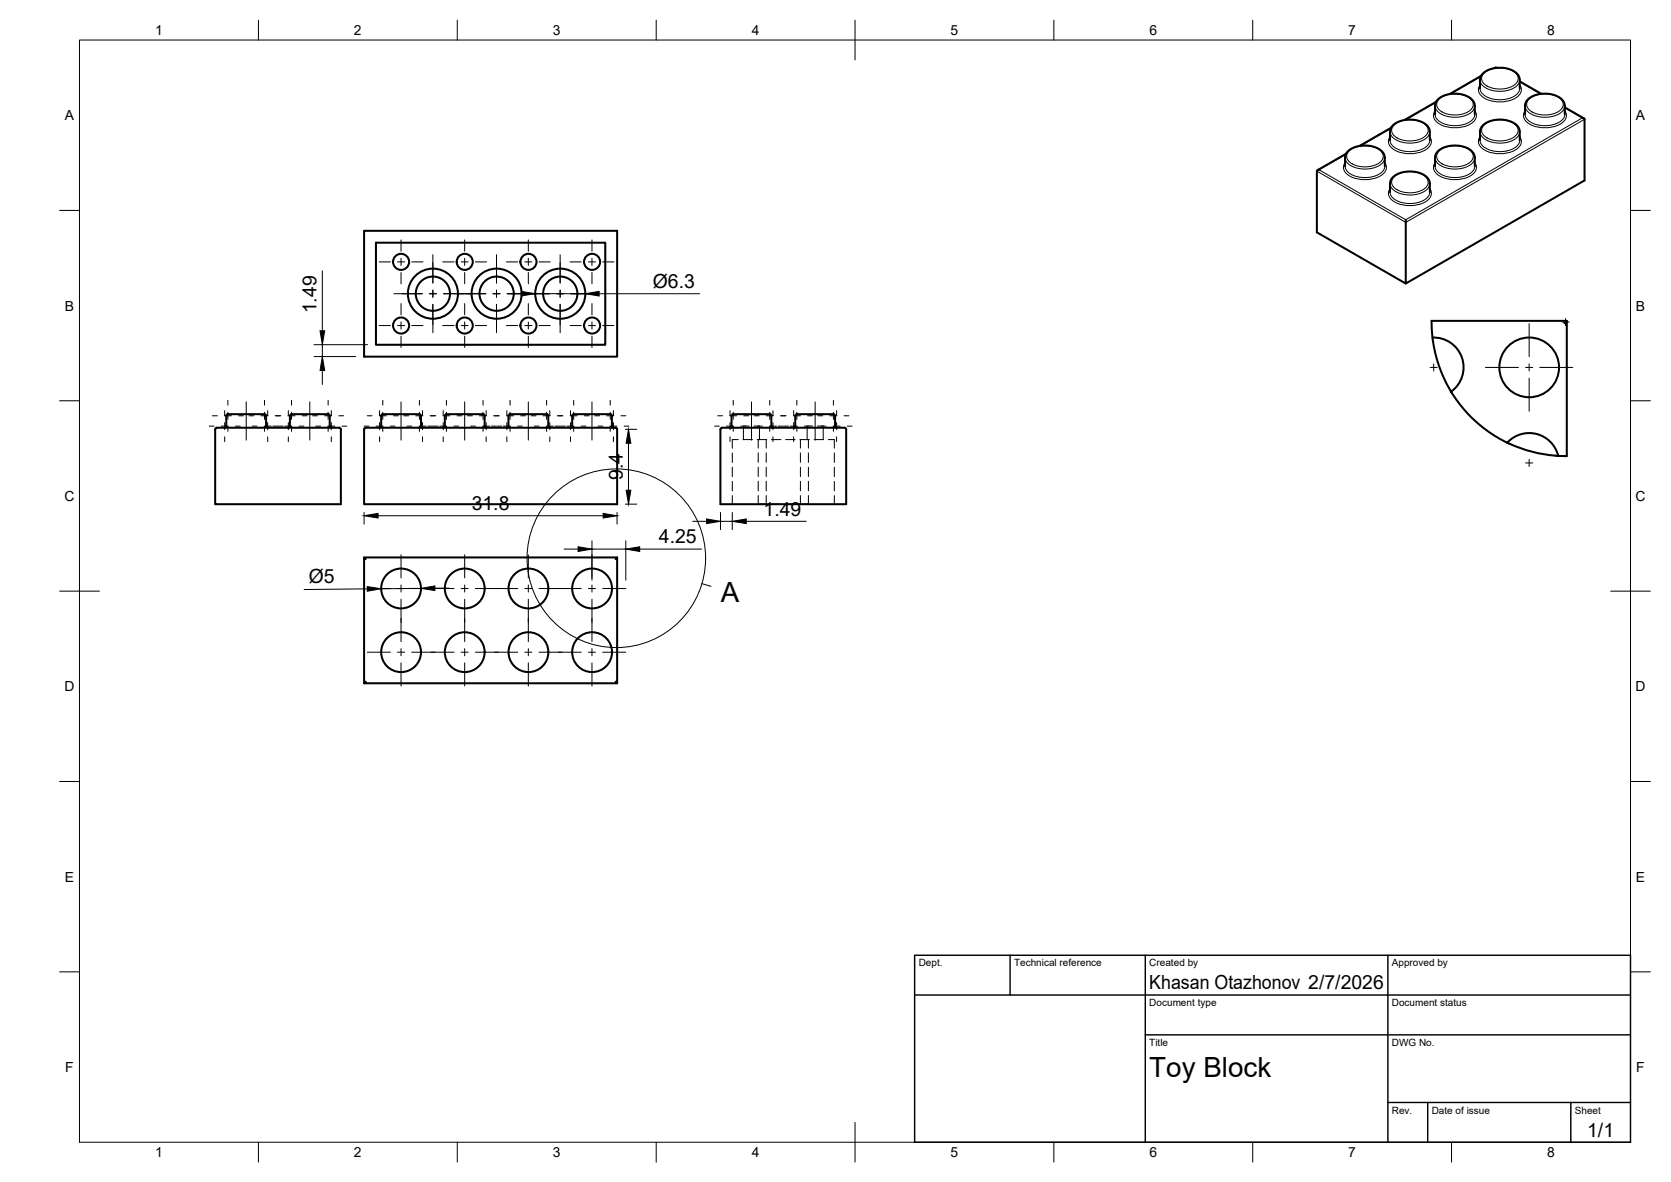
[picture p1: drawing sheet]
<svg xmlns="http://www.w3.org/2000/svg" width="420mm" height="297mm" viewBox="0 0 420 297" stroke-linecap="round" stroke-linejoin="round" font-family="sans-serif">
<!-- layer: Visible -->
<g fill="none" stroke="#000" stroke-width=".51">
<path d="M372.4 19.1l-7.9 4.6M376.1 17v.1M376.3 17.1l-.2-.1-.3 .1M338.5 38.6l-7.2 4.2M349.5 35.2v-2.5l.7-1.2 1.8-1.1 2.3-.4 2.4 .3 2 1.1 .8 1.3v2.5M349.8 32.1l-7.9 4.6M360.8 28.7v-2.4l.7-1.2 1-.8 .8-.4 2.4-.4 2.6 .4 1.2 .6 .8 .7 .5 1.1v2.4M361.1 25.6l-7.9 4.5M372.1 35.2l.1-2.4 .7-1.3 1.7-1.1 2.3-.4 2.4 .3 2 1.1 .8 1.2v2.6M372.1 22.2l.1-2.5 .5-1 .7-.7 1.2-.6 2.1-.4 2.5 .3 1.3 .5 .8 .6 .8 1.2v2.6M382.1 20.5l5.5 3.1M383.5 28.7v-2.4l.5-1.2 .6-.5 1.4-.7 2.3-.4 2.6 .4 1.3 .6 .7 .7 .5 1.1v2.4"/>
<path d="M393.4 27l4.9 2.7M397.9 29.6l.5 .4v15.3l-44.9 26v-16.1M91.5 58h63.7v31.6h-63.7zM331.1 43v15.4l22.4 12.9M331.7 42.7l-.6 .3M338.2 41.7v-2.4l.6-1.2 1.6-1 2.6-.5 2.6 .3 1 .5 .9 .6 .7 1.3v2.4M349.5 48.3v-2.6l.7-1.1 1.5-1 2.6-.5 2.6 .3 1.8 1 .8 1.3v2.6M360.8 41.7v-2.3l.7-1.3 1.5-1 2.6-.5 2.4 .3 1.9 .9 .6 .7 .3 .8v2.4M94.5 61h57.7v25.6h-57.7zM360.2 84.8a7.5 7.5 0 0 1 7.4 5.1 7.5 7.5 0 0 1-2.7 8.5M393.4 81.2l.6-.6v34l-2.9-.1M394 80.6h-34l.2 4.6a34 34 0 0 0 4.4 12.8l.4 .7a33.6 33.6 0 0 0 13.6 12.4l.7 .3a27.6 27.6 0 0 0 8.6 2.7l3.3 .4"/>
<path d="M54.2 107.7l.3-.2h31l.2 .4v18.8h-31.6zM56.9 107.1v-2.6a1.02 1.02 0 0 1 1.4-.4h7.3a1.07 1.07 0 0 1 1.3 .4v2.6M56.9 107.1l-.4 .4M66.9 107.1l.4 .4M72.9 107.1v-2.6a1.02 1.02 0 0 1 1.4-.4h7.3a1.07 1.07 0 0 1 1.3 .4v2.6M72.9 107.1l-.4 .4M82.9 107.1l.4 .4M91.6 107.9l.3-.4h63.1l.2 .4v18.8h-63.7v-18.8M95.8 107.1l.1-2.6a1.02 1.02 0 0 1 1.3-.4h7.3a1.07 1.07 0 0 1 1.4 .4v2.6M95.8 107.1l-.3 .4M105.9 107.1l.3 .4M111.8 107.1l-.3 .4"/>
<path d="M111.8 104.5v2.6M111.9 104.5a1.02 1.02 0 0 1 1.3-.4h7.3a1.07 1.07 0 0 1 1.4 .4v2.6M121.9 107.1l.4 .4M127.8 107.1l.1-2.6a1.02 1.02 0 0 1 1.3-.4h7.3a1.07 1.07 0 0 1 1.4 .4v2.6M127.8 107.1l-.3 .4M137.9 107.1l.4 .4M143.9 107.1v-2.6a1.02 1.02 0 0 1 1.3-.4h7.3a1.07 1.07 0 0 1 1.4 .4v2.6M143.9 107.1l-.4 .4M153.9 107.1l.4 .4M183.9 107.1l.1-2.6a1.02 1.02 0 0 1 1.3-.4h7.3a1.07 1.07 0 0 1 1.4 .4v2.6M184 107.1l-.4 .4M194 107.1l.4 .4"/>
<path d="M200 107.1l-.4 .4M200.4 104.1h8.2a1.07 1.07 0 0 1 1.4 .4v2.6M200.4 104.1l-.4 .4v2.6M210 107.1l.4 .4M212.4 107.5l.4 .4v18.8h-31.7v-18.8l.3-.4h31M379 111.2a7.5 7.5 0 0 1 12.8 3.4M91.5 140.1h63.7M91.9 140.5l-.4-.4v31.6M154.8 140.5l.4-.4v31.6l-.4-.4M91.9 171.3l-.4 .4h63.7"/>
<circle cx="100.8" cy="65.8" r="2.02"/>
<circle cx="108.8" cy="73.8" r="4.3"/>
<circle cx="108.9" cy="73.8" r="6.3"/>
<circle cx="116.9" cy="65.8" r="2.02"/>
<circle cx="124.9" cy="73.8" r="4.3"/>
<circle cx="124.9" cy="73.8" r="6.3"/>
<circle cx="132.9" cy="65.8" r="2.02"/>
<circle cx="140.9" cy="73.8" r="4.3"/>
<circle cx="140.9" cy="73.8" r="6.3"/>
<circle cx="148.9" cy="65.8" r="2.02"/>
<circle cx="100.8" cy="81.8" r="2.02"/>
<circle cx="116.9" cy="81.8" r="2.02"/>
<circle cx="132.9" cy="81.8" r="2.02"/>
<circle cx="148.9" cy="81.8" r="2.02"/>
<circle cx="384.5" cy="92.3" r="7.5"/>
<circle cx="100.8" cy="147.9" r="5"/>
<circle cx="116.9" cy="147.9" r="5"/>
<circle cx="132.9" cy="147.9" r="5"/>
<circle cx="148.9" cy="147.9" r="5"/>
<circle cx="100.8" cy="163.9" r="5"/>
<circle cx="116.9" cy="163.9" r="5"/>
<circle cx="132.9" cy="163.9" r="5"/>
<circle cx="148.9" cy="163.9" r="5"/>
</g>
<!-- layer: Hidden -->
<g fill="none" stroke="#000" stroke-width=".25">
<path d="M184.1 113.8v2.4M184.1 117.4v2.4M185.6 110.5h-1.5v2.1M186.8 110.5h2.4M188.4 107.1h-1.5v3.4M189.5 107.1h1.5v3.4M190.4 110.5h2.4M190.6 110.5v2.1M190.6 113.8v2.4M190.6 117.4v2.4M192.7 110.5v2.1M192.7 113.8v2.4"/>
<path d="M192.7 117.4v2.4M194 110.5h2.4M197.5 110.5h2.4M201.1 110.5h2.4M201.3 110.5v2.1M201.3 113.8v2.4M201.3 117.4v2.4M203.3 110.5v2.1M203.3 113.8v2.4M203.3 117.4v2.4M204.4 107.1h-1.5v3.4M204.7 110.5h2.4"/>
<path d="M205.5 107.1h1.5v3.4M208.3 110.5h1.5v2.1M209.8 113.8v2.4M209.8 117.4v2.4M184.1 121v2.4M184.1 124.6v2.1M190.6 124.5v2.2h2.2M190.6 121v2.3M192.7 121v2.3M192.7 124.5v2.2M194 126.7h2.4M197.5 126.7h2.4"/>
<path d="M201.3 121v2.3M201.3 124.5v2.2M203.3 124.5v2.2h-2.2M203.3 121v2.3M209.8 121v2.4M209.8 124.6v2.1"/>
</g>
<!-- layer: Visible Narrow -->
<g fill="none" stroke="#000" stroke-width=".25">
<path d="M372.3 19.3l-7.5 4.3M373.3 18.3a6.5 6.5 0 0 1 8.1 .4 1.93 1.93 0 0 1-1 2.9 6.5 6.5 0 0 1-7.5-.9 1.73 1.73 0 0 1 .4-2.4zM338.2 39.6a3.4 3.4 0 0 0 3.1 2.7 6.7 6.7 0 0 0 6.5-1.6l.4-1.1M339.4 37.8a6.5 6.5 0 0 1 8.1 .5 1.93 1.93 0 0 1-1 2.9 6.5 6.5 0 0 1-7.6-.9 1.73 1.73 0 0 1 .5-2.5zM349.5 34.4a2.18 2.18 0 0 0 1 3.2 8.1 8.1 0 0 0 8.6-.5 2.02 2.02 0 0 0 .4-2.7M349.5 35.2a3.4 3.4 0 0 0 3.1 2.7 6.7 6.7 0 0 0 6.5-1.6l.4-1.1M349.5 33.1a3.4 3.4 0 0 0 3.1 2.6 6.7 6.7 0 0 0 6.5-1.5l.4-1.1M349.7 32.3l-7.5 4.3M350.7 31.3a6.5 6.5 0 0 1 8.1 .5 1.93 1.93 0 0 1-1 2.8 6.5 6.5 0 0 1-7.6-.8 1.73 1.73 0 0 1 .5-2.5zM360.8 27.8a2.18 2.18 0 0 0 1 3.3 8.1 8.1 0 0 0 8.7-.5 2.02 2.02 0 0 0 .3-2.8M360.8 28.7a3.4 3.4 0 0 0 3.1 2.7 6.7 6.7 0 0 0 6.5-1.6l.4-1.1M360.8 26.6a3.4 3.4 0 0 0 3.1 2.6 6.7 6.7 0 0 0 6.5-1.5l.4-1.1"/>
<path d="M360.8 39.6a3.4 3.4 0 0 0 3.1 2.7 6.7 6.7 0 0 0 6.5-1.6l.4-1.1M361 25.8l-7.5 4.3M362 37.8a6.5 6.5 0 0 1 8.1 .5 1.93 1.93 0 0 1-1 2.9 6.5 6.5 0 0 1-7.5-.9 1.73 1.73 0 0 1 .4-2.5zM362 24.8a6.5 6.5 0 0 1 8.1 .4 1.93 1.93 0 0 1-1 2.9 6.5 6.5 0 0 1-7.5-.9 1.73 1.73 0 0 1 .4-2.4zM372.1 34.4a2.18 2.18 0 0 0 1 3.2 8.1 8.1 0 0 0 8.7-.5 2.02 2.02 0 0 0 .3-2.7M372.1 21.3a2.18 2.18 0 0 0 1 3.3 8.1 8.1 0 0 0 8.7-.5 2.02 2.02 0 0 0 .3-2.8M372.1 22.2a3.4 3.4 0 0 0 3.1 2.6 6.7 6.7 0 0 0 6.5-1.5l.4-1.1M372.1 20.1a3.4 3.4 0 0 0 3.1 2.6 6.7 6.7 0 0 0 6.5-1.5l.4-1.1M372.1 35.2a3.4 3.4 0 0 0 3.1 2.7 6.7 6.7 0 0 0 6.5-1.6l.4-1.1M372.1 33.1a3.4 3.4 0 0 0 3.1 2.6 6.7 6.7 0 0 0 6.5-1.5l.4-1.1M373.3 31.3a6.5 6.5 0 0 1 8.1 .5 1.93 1.93 0 0 1-1 2.8 6.5 6.5 0 0 1-7.5-.8 1.73 1.73 0 0 1 .4-2.5zM382.1 20.6l5.3 3"/>
<path d="M383.5 27.8a2.18 2.18 0 0 0 .9 3.3 8.1 8.1 0 0 0 8.7-.5 2.02 2.02 0 0 0 .4-2.8M383.5 28.7a3.4 3.4 0 0 0 3 2.7 6.7 6.7 0 0 0 6.6-1.6l.4-1.1M383.5 26.6a3.4 3.4 0 0 0 3 2.6 6.7 6.7 0 0 0 6.6-1.5l.4-1.1M384.6 24.8a6.5 6.5 0 0 1 8.1 .4 1.93 1.93 0 0 1-1 2.9 6.5 6.5 0 0 1-7.5-.9 1.73 1.73 0 0 1 .4-2.4zM393.4 27.1l4.4 2.5-44.3 25.6-21.8-12.5 6.7-3.9M398.4 30l-44.9 25.9-22.4-12.9M338.2 40.9a2.18 2.18 0 0 0 1 3.2 8.1 8.1 0 0 0 8.6-.4 2.02 2.02 0 0 0 .4-2.8M338.2 41.7a3.4 3.4 0 0 0 3.1 2.7 6.7 6.7 0 0 0 6.5-1.5l.4-1.2M349.5 47.4a2.18 2.18 0 0 0 1 3.2 8.1 8.1 0 0 0 8.6-.4 2.02 2.02 0 0 0 .4-2.8M349.5 48.3a3.4 3.4 0 0 0 3.1 2.6 6.7 6.7 0 0 0 6.5-1.5l.4-1.1M349.5 46.1a3.4 3.4 0 0 0 3.1 2.7 6.7 6.7 0 0 0 6.5-1.6l.4-1.1M350.7 44.3a6.5 6.5 0 0 1 8.1 .5 1.93 1.93 0 0 1-1 2.9 6.5 6.5 0 0 1-7.6-.9 1.73 1.73 0 0 1 .5-2.5z"/>
<path d="M360.8 40.9a2.18 2.18 0 0 0 1 3.2 8.1 8.1 0 0 0 8.7-.4 2.02 2.02 0 0 0 .3-2.8M360.8 41.7a3.4 3.4 0 0 0 3.1 2.7 6.7 6.7 0 0 0 6.5-1.5l.4-1.2"/>
</g>
<!-- layer: BORDER -->
<g fill="none" stroke="#000" stroke-width=".25">
<path d="M20 10.1h390v276.9h-390zM65 5.1v5M115 5.1v5M165 5.1v5M215 5.1v10M265 5.1v5M315 5.1v5M365 5.1v5M15 52.9h5M410 52.9h5M15 100.7h5M410 100.7h5"/>
<path d="M15 148.6h10M405 148.6h10M15 196.4h5M410 196.4h5M15 244.2h5M410 244.2h5M65 287v5M115 287v5M165 287v5M215 282.1v9.9M265 287v5M315 287v5"/>
<path d="M365 287v5"/>
</g>
<!-- layer: TITLEBLOCK -->
<path d="M230 240.1h180v46.9h-180zM230 250h180M254 240.1v9.9M288 240.1v46.9M349 240.1v46.9M288 260.1h122M349 277.1h61M359 277.1v9.9M395 277.1v9.9" fill="none" stroke="#000" stroke-width=".36"/>
<!-- layer: Smart Centers -->
<g fill="none" stroke="#000" stroke-width=".25">
<path d="M95.3 65.8h2.9M99 73.8h7.2M99.9 65.8h1.8M100.8 60.3v2.8M100.8 64.9v1.8M100.8 68.5v2.8M100.8 76.3v2.8M103.5 65.8h2.9M107.9 73.8h1.8M108.8 64v7.1M108.8 72.9v1.8M108.8 76.5v7.1"/>
<path d="M111.3 65.8h2.9M111.5 73.8h10.7M116 65.8h1.7M116.8 60.3v2.8M116.8 64.9v1.8M116.8 68.5v2.8M116.8 76.3v2.8M119.5 65.8h2.9M124 73.8h1.7M124.8 64v7.1M124.8 72.9v1.8M124.8 76.5v7.1"/>
<path d="M127.3 65.8h2.9M127.5 73.8h10.7M132 65.8h1.7M132.8 60.3v2.8M132.8 64.9v1.8M132.8 68.5v2.8M132.8 76.3v2.8M135.5 65.8h2.9M140 73.8h1.7M140.8 64v7.1M140.8 72.9v1.8M140.8 76.5v7.1"/>
<path d="M143.3 65.8h2.9M143.5 73.8h7.1M148 65.8h1.7M148.8 60.3v2.8M148.8 64.9v1.8M148.8 68.5v2.8M148.8 76.3v2.8M151.5 65.8h2.9M95.3 81.8h2.9M99.9 81.8h1.8M100.8 80.9v1.8M100.8 84.5v2.8"/>
<path d="M103.5 81.8h2.9M111.3 81.8h2.9M116 81.8h1.7M116.8 80.9v1.8M116.8 84.5v2.8M119.5 81.8h2.9M127.3 81.8h2.9M132 81.8h1.7M132.8 80.9v1.8M132.8 84.5v2.8M135.5 81.8h2.9M143.3 81.8h2.9"/>
<path d="M148 81.8h1.7M148.8 80.9v1.8M148.8 84.5v2.8M151.5 81.8h2.9M359.6 92.3h1.8M360.5 91.4v1.8M373.5 92.3h8.3M383.6 92.3h1.8M384.5 81.3v8.3M384.5 91.4v1.8M384.5 95v8.3M387.2 92.3h8.3"/>
<path d="M392.7 80.9h1.8M393.6 80v1.8M52.6 107.1h1.2M53.4 104.5h1.2M55.6 107.1h1.8M56.4 104.5h1.8M56.5 103.2v1.2M56.5 106.2v1.8M56.5 109.8v1.2M57.3 100.6v1.2M57.3 103.6v1.8M57.3 107.2v1.2"/>
<path d="M59.2 107.1h1.2M60 104.5h1.2M61.9 101v9.6M62.6 104.5h1.2M63.4 107.1h1.2M65.6 104.5h1.8M66.4 107.1h1.8M66.5 100.6v1.2M66.5 103.6v1.8M66.5 107.2v1.2M67.3 103.2v1.2M67.3 106.2v1.8"/>
<path d="M67.3 109.8v1.2M68.6 107.1h1.2M69.2 104.5h1.4M70 107.1h1.2M71.6 107.1h1.8M72.4 104.5h1.8M72.5 103.2v1.2M72.5 106.2v1.8M72.5 109.8v1.2M73.3 100.6v1.2M73.3 103.6v1.8M73.3 107.2v1.2"/>
<path d="M75.2 107.1h1.2M76 104.5h1.2M77.9 101v9.6M78.6 104.5h1.2M79.4 107.1h1.2M81.6 104.5h1.8M82.4 107.1h1.8M82.5 100.6v1.2M82.5 103.6v1.8M82.5 107.2v1.2M83.3 103.2v1.2M83.3 106.2v1.8"/>
<path d="M83.3 109.8v1.2M85.2 104.5h1.2M86 107.1h1.2M91.5 107.1h1.3M92.4 104.5h1.2M94.6 107.1h1.7M95.4 104.5h1.7M95.4 103.2v1.2M95.4 106.2v1.8M95.4 109.8v1.2M96.2 100.6v1.2M96.2 103.6v1.8"/>
<path d="M96.2 107.2v1.2M98.1 107.1h1.2M98.9 104.5h1.2M100.8 101v9.6M101.5 104.5h1.3M102.3 107.1h1.3M104.5 104.5h1.8M105.3 107.1h1.8M105.5 100.6v1.2M105.5 103.6v1.8M105.5 107.2v1.2M106.2 103.2v1.2"/>
<path d="M106.2 106.2v1.8M106.2 109.8v1.2M107.5 107.1h1.3M108.1 104.5h1.5M108.9 107.1h1.3M110.6 107.1h1.7M111.4 104.5h1.7M111.4 103.2v1.2M111.4 106.2v1.8M111.4 109.8v1.2M112.2 100.6v1.2M112.2 103.6v1.8"/>
<path d="M112.2 107.2v1.2M114.1 107.1h1.2M114.9 104.5h1.2M116.8 101v9.6M117.5 104.5h1.3M118.3 107.1h1.3M120.5 104.5h1.8M121.3 107.1h1.8M121.5 100.6v1.2M121.5 103.6v1.8M121.5 107.2v1.2M122.2 103.2v1.2"/>
<path d="M122.2 106.2v1.8M122.2 109.8v1.2M123.5 107.1h1.3M124.1 104.5h1.5M124.9 107.1h1.3M126.6 107.1h1.7M127.4 104.5h1.7M127.4 103.2v1.2M127.4 106.2v1.8M127.4 109.8v1.2M128.2 100.6v1.2M128.2 103.6v1.8"/>
<path d="M128.2 107.2v1.2M130.1 107.1h1.2M130.9 104.5h1.2M132.8 101v9.6M133.5 104.5h1.3M134.3 107.1h1.3M136.5 104.5h1.8M137.4 107.1h1.7M137.4 100.6v1.2M137.4 103.6v1.8M137.4 107.2v1.2M138.2 103.2v1.2"/>
<path d="M138.2 106.2v1.8M138.2 109.8v1.2M139.6 107.1h1.2M140.1 104.5h1.5M140.9 107.1h1.2M142.6 107.1h1.7M143.4 104.5h1.7M143.4 103.2v1.2M143.4 106.2v1.8M143.4 109.8v1.2M144.3 100.6v1.2M144.3 103.6v1.8"/>
<path d="M144.3 107.2v1.2M146.1 107.1h1.2M146.9 104.5h1.2M148.8 101v9.6M149.5 104.5h1.3M150.3 107.1h1.3M152.5 104.5h1.8M153.4 107.1h1.7M153.4 100.6v1.2M153.4 103.6v1.8M153.4 107.2v1.2M154.2 103.2v1.2"/>
<path d="M154.2 106.2v1.8M154.2 109.8v1.2M156.1 104.5h1.3M156.9 107.1h1.2M179.7 107.1h1.2M180.5 104.5h1.2M182.7 107.1h1.7M183.5 104.5h1.8M183.6 103.2v1.2M183.6 106.2v1.8M183.6 109.8v1.2M184.4 100.6v1.2"/>
<path d="M184.4 103.6v1.8M184.4 107.2v1.2M186.2 107.1h1.3M187 104.5h1.3M189 101v9.6M189.7 104.5h1.2M190.5 107.1h1.2M192.7 104.5h1.8M193.5 107.1h1.7M193.5 100.6v1.2M193.5 103.6v1.8M193.5 107.2v1.2"/>
<path d="M194.4 103.2v1.2M194.4 106.2v1.8M194.4 109.8v1.2M195.7 107.1h1.2M196.2 104.5h1.5M197 107.1h1.3M198.7 107.1h1.7M199.5 104.5h1.8M199.6 103.2v1.2M199.6 106.2v1.8M199.6 109.8v1.2M200.4 100.6v1.2"/>
<path d="M200.4 103.6v1.8M200.4 107.2v1.2M202.2 107.1h1.3M203 104.5h1.3M205 101v9.6M205.7 104.5h1.2M206.5 107.1h1.2M208.7 104.5h1.8M209.5 107.1h1.7M209.5 100.6v1.2M209.5 103.6v1.8M209.5 107.2v1.2"/>
<path d="M210.4 103.2v1.2M210.4 106.2v1.8M210.4 109.8v1.2M212.2 104.5h1.3M213 107.1h1.2M383.6 116.3h1.8M384.5 115.5v1.7M100.8 139.4v5.8M116.8 139.4v5.8M132.8 139.4v5.8M148.8 139.4v5.8M92.4 147.9h5.8"/>
<path d="M99.9 147.9h1.8M100.8 147v1.8M100.8 150.6v10.6M103.5 147.9h10.7M116 147.9h1.7M116.8 147v1.8M116.8 150.6v10.6M119.5 147.9h10.7M132 147.9h1.7M132.8 147v1.8M132.8 150.6v10.6M135.5 147.9h10.7"/>
<path d="M148 147.9h1.7M148.8 147v1.8M148.8 150.6v10.6M151.5 147.9h5.9M92.4 163.9h5.8M99.9 163.9h1.8M100.8 163v1.8M100.8 166.6v5.8M103.5 163.9h10.7M116 163.9h1.7M116.8 163v1.8M116.8 166.6v5.8"/>
<path d="M119.5 163.9h10.7M132 163.9h1.7M132.8 163v1.8M132.8 166.6v5.8M135.5 163.9h10.7M148 163.9h1.7M148.8 163v1.8M148.8 166.6v5.8M151.5 163.9h5.9"/>
</g>
<!-- layer: FD_Dimensions -->
<g fill="none" stroke="#000" stroke-width=".25">
<path d="M81 68.1v15M127.6 73.8h3.4M134.5 73.8h12.7M150.6 73.8h25.3M79 89.6h10.5M79 86.6h13.4M81 86.6v3M81 93.1v3.5M157.2 107.9h2.9M158 111.4v11.8M91.5 128.8v2.9M95.1 129.6h56.6"/>
<path d="M141.8 138h3.6M148.8 135.9v9.9M148.8 138h8.6M155.2 128.8v2.9M157.2 126.7h2.9M157.4 135.9v9.9M160.8 138h15.6M174.2 131h3.5M181.2 128.8v4.3M181.2 131h2.9M184.1 128.8v4.3M187.6 131h15.1"/>
<path d="M92.4 148l-15.9 .2M105.9 147.9l-10.1 .1M112.8 147.8h-3.5"/>
</g>
<g fill="#000" stroke="#000" stroke-width=".25">
<path d="M131 73.2l3.5 .6-3.5 .6zM147.2 73.8l3.4-.6v1.2zM81 89.6l.6 3.5h-1.1zM80.5 83.1h1.1l-.6 3.5zM158 107.9l.6 3.5h-1.2zM91.5 129.6l3.6-.6v1.2zM145.4 137.4l3.4 .6-3.4 .6zM151.7 129l3.5 .6-3.5 .6zM157.4 123.2h1.2l-.6 3.5zM157.4 138l3.4-.6v1.2zM177.7 130.4l3.5 .6-3.5 .6zM184.1 131l3.5-.6v1.2z"/>
<path d="M92.4 147.4l3.4 .6-3.4 .6zM105.9 147.9l3.4-.7v1.2z"/>
</g>
<!-- layer: Detail Boundary -->
<g fill="none" stroke="#000" stroke-width=".25">
<path d="M176.5 146.7l2.3 .6"/>
<circle cx="155" cy="140.3" r="22.4"/>
</g>
<g font-size="7">
<text x="181.3" y="151.3">A</text>
<text x="289" y="270.6">Toy Block</text>
</g>
<g font-size="4.9">
<text x="164.1" y="72.3">Ø6.3</text>
<text x="79.6" y="78.8" transform="rotate(-90 79.6 78.8)">1.49</text>
<text x="156.6" y="120.7" transform="rotate(-90 156.6 120.7)">9.4</text>
<text x="118.6" y="128.2">31.8</text>
<text x="192" y="129.5">1.49</text>
<text x="165.7" y="136.5">4.25</text>
<text x="77.7" y="146.6" transform="rotate(-1 77.7 146.6)">Ø5</text>
<text x="289" y="248.5">Khasan Otazhonov 2/7/2026</text>
<text x="399.1" y="285.7">1/1</text>
</g>
<g font-size="3.5">
<text x="39" y="8.8">1</text>
<text x="89" y="8.8">2</text>
<text x="139" y="8.8">3</text>
<text x="189" y="8.8">4</text>
<text x="239" y="8.8">5</text>
<text x="289" y="8.8">6</text>
<text x="339" y="8.8">7</text>
<text x="389" y="8.8">8</text>
<text x="16.3" y="30.2">A</text>
<text x="411.3" y="30.2">A</text>
<text x="16.3" y="78">B</text>
<text x="411.3" y="78">B</text>
<text x="16.2" y="125.9">C</text>
<text x="411.2" y="125.9">C</text>
<text x="16.2" y="173.7">D</text>
<text x="411.2" y="173.7">D</text>
<text x="16.3" y="221.6">E</text>
<text x="411.3" y="221.6">E</text>
<text x="16.4" y="269.4">F</text>
<text x="411.4" y="269.4">F</text>
<text x="39" y="290.8">1</text>
<text x="89" y="290.8">2</text>
<text x="139" y="290.8">3</text>
<text x="189" y="290.8">4</text>
<text x="239" y="290.8">5</text>
<text x="289" y="290.8">6</text>
<text x="339" y="290.8">7</text>
<text x="389" y="290.8">8</text>
</g>
<g font-size="2.5">
<text x="231" y="242.9">Dept.</text>
<text x="255" y="242.9">Technical reference</text>
<text x="289" y="242.9">Created by</text>
<text x="350" y="242.9">Approved by</text>
<text x="289" y="252.8">Document type</text>
<text x="350" y="252.8">Document status</text>
<text x="289" y="262.9">Title</text>
<text x="350" y="262.9">DWG No.</text>
<text x="350" y="279.9">Rev.</text>
<text x="360" y="279.9">Date of issue</text>
<text x="396" y="279.9">Sheet</text>
</g>
</svg>
